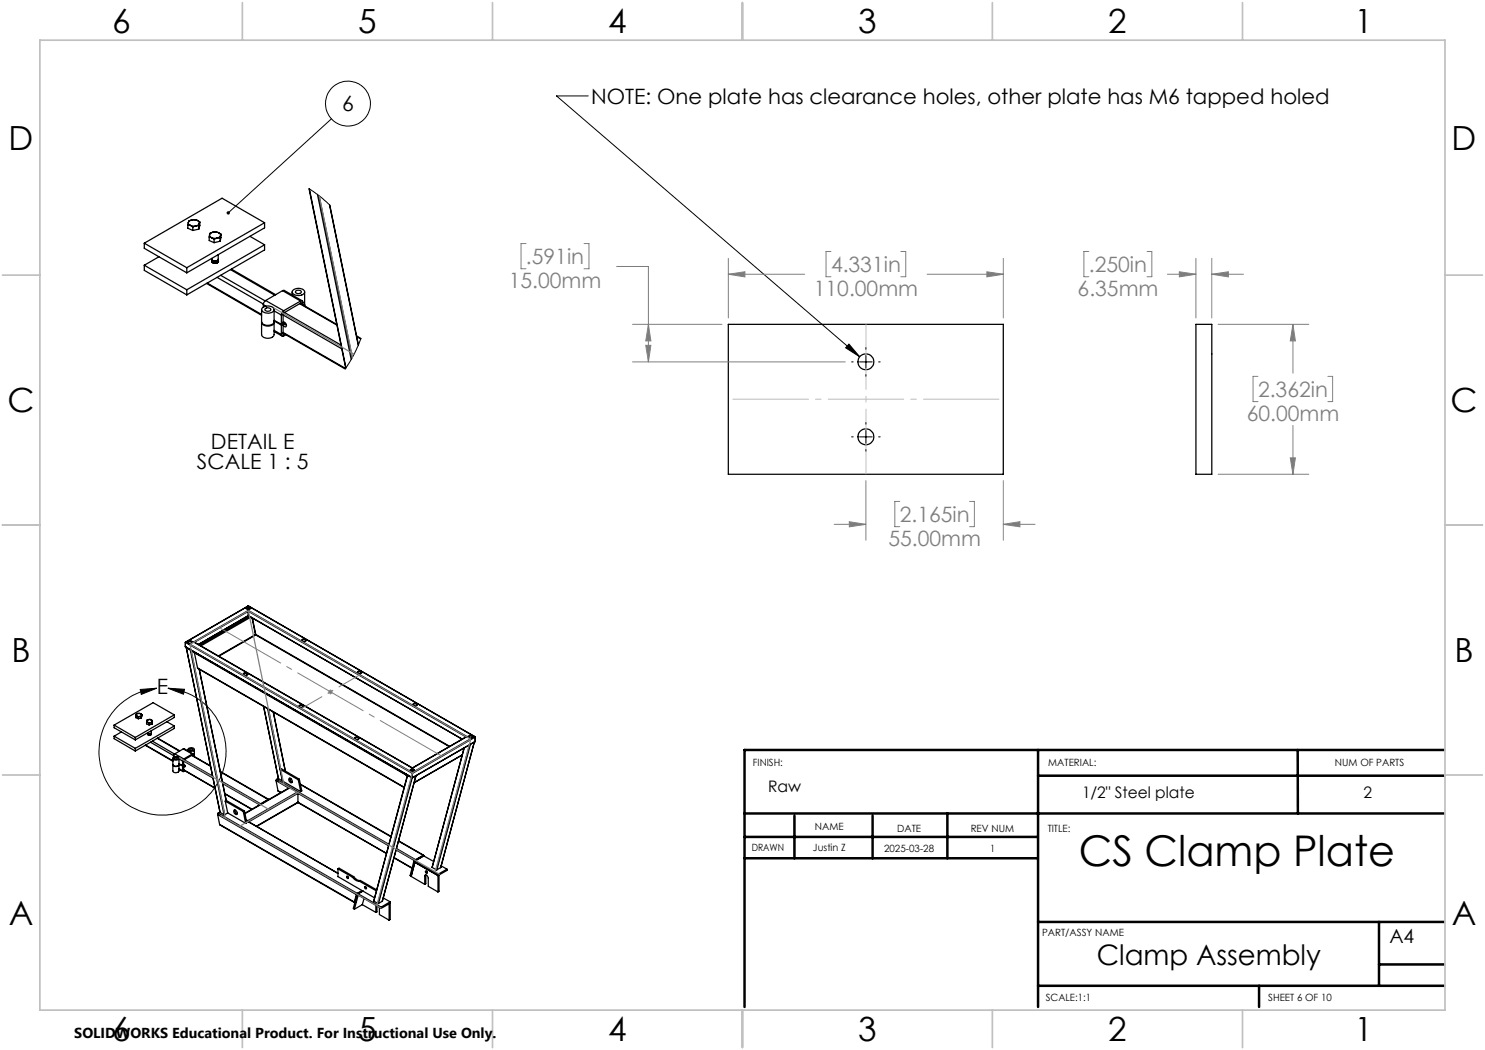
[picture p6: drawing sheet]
<svg xmlns="http://www.w3.org/2000/svg" width="297mm" height="210mm" viewBox="0 0 297 210" stroke-linecap="round" stroke-linejoin="round" font-family="sans-serif">
<g fill="none" stroke="#000" stroke-width=".25">
<path d="M61.8 37.7l7.3 35.9M61.9 37.8l7.3 35.7M63.5 38.9l6.7 33M63.8 39.1l6.6 32.4M28.9 53l8.5 5M28.9 53v1.1l8.5 4.9M28.9 48.6v1.1l8.5 4.9M28.9 48.6l8.5 4.9M31.8 51.4l-2.9 1.6M37.4 53.5v1.1M37.4 58v1M37.6 44.9l.5 .2"/>
<path d="M37.6 44.9v.7l1 .5M37.7 44.5v.3l.4 .3M37.7 44.5l-.1 .4M38.1 45.1l1.1 .1M38.1 45.1l.5 .3M38.4 44l-.6 .2-.1 .3M38.4 44l1.1 .1M38.4 44l.7-.1 .4 .2M38.6 45.4v.7M39.2 45.2l-.6 .2M39.5 44.1l.3 .2 .1 .4M39.5 44.1l.5 .3"/>
<path d="M39.8 45.1l-.6 .1M39.8 45.1v.7M39.8 45.8l-1.2 .3M39.9 44.7l-.2 .2-.5 .3M39.9 44.7l-.1 .4M40 44.4l-.1 .3M40 44.4v.7l-.2 .7M41.3 56.7l11 6.4M41.5 56.6l10.8 6.3M41.8 47.4l.5 .1M41.8 47.4v.7l1 .4M41.9 46.9l.2 .5 .2 .1"/>
<path d="M41.9 46.9l-.1 .5M42.3 47.5l1.1 .1M42.3 47.5l.5 .4M42.4 52.4a.81 .81 0 0 1 1.1 .1M42.4 52.5a.88 .88 0 0 1 1.1 0M42.5 52l-.1 .1a.56 .56 0 0 0 .3 .6 .56 .56 0 0 0 .6-.1l.4-.3-.1-.3a.47 .47 0 0 1-.1 .5 .47 .47 0 0 1-.5 .2M42.5 52.6l.3-.2 .6 .2M42.5 52.1l.2 .1M42.6 46.5l-.5 .1-.2 .3M42.6 46.5l.5-.1 .6 .1M42.6 46.5l-.6 .2-.1 .2M42.6 46.5l.7-.1 .4 .1"/>
<path d="M42.6 52.1l-.2 .2M42.6 52.6h.8M42.7 52.1l-.3 .3M42.8 47.9v.6M43.3 52.2l.3 .2M43.4 52.1l.2 .2M43.4 47.6l-.6 .3M43.4 55.5l9.3 5.3M43.5 52.1l-.4 .1h-.4M43.5 52.1l.1 .2M43.6 50.9v.9a.69 .69 0 0 1-.7 .4 .69 .69 0 0 1-.5-.5M43.7 46.5l.3 .3 .1 .3"/>
<path d="M43.7 46.5l.5 .3M44 47.5l-.6 .1M44 47.5v.8M44 48.3l-1.2 .2M44.1 47.1l-.3 .4-.4 .1M44.1 47.1l-.1 .4M44.1 55.1l8.9 5.1M44.2 46.8l-.1 .3M44.2 46.8l-.2 1.5M46.1 53.9l8.9 5.1M46.3 53.8l8.8 5.1M50 47.3l2.9 1.7"/>
<path d="M52.9 49l-15.5 9M52.9 44.5v1.1l-15.5 9M52.9 49v1l-15.5 9M52.9 44.5l-8.5-4.9-15.5 9M52.9 44.5l-15.5 9M56.5 58.1h.4l3.6 2.1M56.5 58.1l3.6 2.1M56.5 58.1l-3.4 2M58.4 58.4v.6M58.5 58.2a1.63 1.63 0 0 1 2.4 .1 1.31 1.31 0 0 1-2 .6l-.4-.4zM59.1 58.2a.75 .75 0 0 1 1.2 .2 .69 .69 0 0 1-1.2-.1zM60.9 58.4l-.1 2.7"/>
<path d="M65.9 40.9l5.7 28.2M66 41.1l5.7 27.9M52.3 64.4a1.4 1.4 0 0 0 2.3 .5l.2-.5M52.3 64.5v2.4a1.43 1.43 0 0 0 2.5 0v-2.4M52.3 61.9v2.4a1.43 1.43 0 0 0 2.5 0v-2.4M52.5 61.6a1.59 1.59 0 0 1 2.3 .2 1.26 1.26 0 0 1-2 .7l-.4-.5zM52.7 60.9v.5M52.7 60.9l.5 .3M53 61.8a.75 .75 0 0 1 1.2 .1 .69 .69 0 0 1-1.2 0zM53.1 60.1l-.4 .5v.3M53.1 60.1l3.6 2.1M54.8 66.3l1.6 .9"/>
<path d="M54.8 64.1l1.5 .8M54.8 64.2l1.5 .8M54.8 62.2l1.5 .8M54.8 66.1l1.5 .8M56.3 66.9a.3 .3 0 0 0 .1 .3 .3 .3 0 0 0 .3 0M56.3 63v1.9M56.3 65v1.9M56.5 64.7l.1 .1M56.6 64.4a.56 .56 0 0 1 .6 .3 .56 .56 0 0 1-.2 .7l-.4-.4 .4-.2M56.6 66.7h.1M56.6 66.6l12.4 7.2M56.6 64.5l.4 .3"/>
<path d="M56.6 62.8l-.3 .2M56.6 62.8v1.9l-.3 .2M56.6 64.8v1.9M56.6 64.8l-.3 .2M56.6 66.7l-.3 .2M56.6 63l11.8 6.8M56.6 66.5l12.5 7.2M56.7 62.2l-.4 .4v.4M56.7 62.6l-.1 .2M56.7 62.2v.4M56.7 66.7v.5M56.8 66.7h-.1"/>
<path d="M56.9 62.5l11.3 6.5M57 64.8l.3 .2M57.2 66.9l-.5 .3M59.9 60.7l7.5 4.3M60 60.7l7.4 4.2M60.1 60.2a.3 .3 0 0 1 .4 0 .3 .3 0 0 1 .1 .3M60.1 60.6l.1 .1M60.1 60.2l-3.4 2M60.1 60.2v.4M60.1 60.6l-3.4 2M60.2 60.7v.1M60.6 60.5l-.4 .2"/>
<path d="M60.6 60.5v.5M60.9 60.9v.3M60.9 61v.2M71.3 67.2l.9 .5M71.4 67.3l.7 .5M145.7 64.9h55v30h-55zM239.2 64.9h3.2v30h-3.2zM37.1 129.4l45.4 26.2M37.1 128.5l45.4 26.2M37.1 129.4l45.4 26.1M37.1 128.5v.9M37.2 128.4l-.1 .1"/>
<path d="M37.2 128.4l45.3 26.1M37.2 128.4h.3M37.3 129.5l.8 .5M37.3 129.5l6.7 33M37.5 128.4l.4 .2 .6-.2M37.5 128.4a.51 .51 0 0 1 .5-.3 .51 .51 0 0 1 .5 .3M37.6 128.4l.3-.1 .5 .1M38.1 130h.1M38.1 130l6.7 32.9M38.2 130l6.7 32.9M38.3 130.1l42.9 24.9M38.3 130.1l42.9 24.8"/>
<path d="M38.3 130.1h.1M38.5 128.4h.2M38.7 128.4h.1zM38.7 128.4l43.8 25.2M38.9 130.6l.6 3M39.5 133.6l41.3 23.9M39.5 133.6l41.3 23.8M48.7 134.9a.59 .59 0 0 1 .8 0M48.7 134.7a.43 .43 0 0 1 .5-.2 .43 .43 0 0 1 .3 .4 .5 .5 0 0 1-.8-.1zM49.2 121.5h.1a.37 .37 0 0 1 .5-.2 .37 .37 0 0 1 .2 .5 .42 .42 0 0 1-.5 .1 .42 .42 0 0 1-.3-.4zM49.2 121.7a.6 .6 0 0 1 .9 0M49.6 123.2l.2 .1"/>
<path d="M49.7 122.1v.2M49.7 121.2h.1M49.7 123.1h.1M49.7 121.2l-12.6 7.2M49.7 123.1l-10 5.8 10-5.8M49.7 121.2l45.3 26.1M49.7 123.1l42.8 24.7M49.7 122.1l-11 6.3M49.7 121.2l-12.5 7.2M49.7 121.2v.9M49.7 122.3v.8M49.7 121.2l45.2 26.1"/>
<path d="M49.7 122.1l43.7 25.2M49.7 122.3l-10.8 6.1M49.7 122.3l43.5 25.1M49.9 123.3l-9.9 5.7M50.2 123.4l-10 5.8M50.4 123.6l.7 3.3M50.5 123.6l.7 3.3M51.1 126.9l.1 .1M51.1 126.9l-7.4 4.3M51.2 126.9v.1M51.2 127l-7.5 4.3M51.2 127l38.7 22.3"/>
<path d="M51.2 126.9l38.8 22.4M60.4 128.1a.59 .59 0 0 1 .8 0M60.5 127.9l.1-.1a.34 .34 0 0 1 .4 0 .34 .34 0 0 1 .1 .5h-.1a.38 .38 0 0 1-.4 0 .38 .38 0 0 1-.2-.4zM71.5 134.5a.63 .63 0 0 1 .9 0M71.6 134.3h.1a.38 .38 0 0 1 .4-.1 .38 .38 0 0 1 .2 .4 .44 .44 0 0 1-.5 .1 .44 .44 0 0 1-.3-.3zM22.8 147.2l4.3 2.5M22.8 147.2v.5l4.3 2.5M22.8 145v.5l4.3 2.5M22.8 145l4.3 2.5M24.3 146.4l-1.5 .8M27.1 147.5v.5M27.1 149.7v.5"/>
<path d="M27.2 143.2l.2 .1M27.2 143.2v.3l.5 .2M27.2 142.9l.2 .4M27.2 142.9v.3M27.4 143.3h.6M27.4 143.3l.3 .1M27.6 142.7l-.4 .2M27.6 142.7l.5 .1M27.7 143.4v.3M28 143.3h.3M28 143.3l-.3 .1M28.1 142.8l.2 .2"/>
<path d="M28.1 142.8l.3 .1M28.3 143.3v.3M28.3 143.6l-.6 .1M28.3 143l-.3 .3M28.3 143v.3M28.4 142.9l-.1 .1M28.4 142.9l-.1 .7M29 149l5.6 3.3M29.1 149l5.5 3.1M29.3 144.4l.3 .1M29.3 144.4v.4l.5 .2M29.4 144.2l.2 .3"/>
<path d="M29.4 144.2l-.1 .2M29.6 144.5h.5M29.6 144.5l.2 .1M29.6 146.5l.1 .3M29.6 146.9l.3-.1 .3 .2-.2-.1-.4 .1M29.6 146.7a.29 .29 0 0 0 .3 .4 .29 .29 0 0 0 .3-.4v.2l-.3 .1M29.7 143.9l-.3 .3M29.7 143.9l.5 .1M29.7 146.7l.4 .1M29.7 147h.4M29.7 146.7l-.1 .2M29.7 146.8l-.1 .1"/>
<path d="M29.8 144.6v.4M30.1 146.8l.1 .1-.1-.1M30.1 146.8l.1 .1M30.1 148.4l4.6 2.7M30.1 144.5l-.3 .1M30.2 144l.2 .3M30.2 146.2v.4l-.5 .2M30.2 144l.3 .1M30.4 144.5h-.3M30.4 144.5v.3M30.4 144.8l-.6 .2M30.4 144.3l-.3 .2"/>
<path d="M30.4 144.3v.2M30.5 144.1l-.1 .2M30.5 144.1l-.1 .7M30.5 148.2l4.4 2.6M31.5 147.7l4.4 2.5M31.5 147.6l4.4 2.6M33.4 144.3l1.5 .9M34.6 152.9a.68 .68 0 0 0 .6 .4 .68 .68 0 0 0 .6-.4M34.6 153v1.2a.68 .68 0 0 0 .6 .3 .68 .68 0 0 0 .6-.3v-1.2M34.6 152.9a.71 .71 0 0 0 1.2 0M34.6 151.5a.67 .67 0 0 1 1.2 .3 .74 .74 0 0 1-1.2-.1zM34.6 151.7v1.2"/>
<path d="M34.7 151.2v.2M34.7 151.2l.3 .1M34.9 145.2l-7.8 4.5M34.9 143v.5l-7.8 4.5M34.9 145.2v.5l-7.8 4.5M34.9 143l-4.3-2.5-7.8 4.5M34.9 143l-7.8 4.5M34.9 151.6l.1-.1a.25 .25 0 0 1 .3 0 .25 .25 0 0 1 .1 .3 .27 .27 0 0 1-.3 .1 .27 .27 0 0 1-.2-.3zM35 150.8l-.3 .4M35 150.8l1.8 1M35.8 153.9l.8 .4M35.8 151.7v1.2"/>
<path d="M35.8 152.7l.7 .4M35.8 152.8l.7 .4M35.8 151.8l.7 .4M35.8 153.7l.7 .5M36.5 154.2v.1h.3M36.5 152.2v.9M36.5 153.2v1M36.7 149.8l.1-.1 1.8 1.1M36.7 149.8l1.8 1M36.7 149.8l-1.7 1M36.7 153.1h.1M36.7 152.9a.24 .24 0 0 1 .3 .2 .24 .24 0 0 1-.2 .3l-.1-.2 .2-.1"/>
<path d="M36.7 154l.1 .1M36.7 154l6.3 3.6M36.7 153l.2 .1M36.7 152.1l-.2 .1M36.7 152.1v.9l-.2 .1M36.7 153.1v.9M36.7 153.1l-.2 .1M36.7 154l-.2 .2M36.7 152.2l5.9 3.4M36.7 153.9l6.3 3.7M36.8 151.8l-.3 .4M36.8 152l-.1 .1"/>
<path d="M36.8 151.8v.2M36.8 154.1v.2M36.8 154v.1M36.9 152l5.6 3.2M36.9 153.1l.1 .1M37 154.2l-.2 .1M37.6 149.9v.3M37.6 149.8l.1-.1a.67 .67 0 0 1 1.1 .3 .78 .78 0 0 1-1.2-.1zM38 149.8a.25 .25 0 0 1 .4-.1 .25 .25 0 0 1 .1 .3 .3 .3 0 0 1-.4 .1 .3 .3 0 0 1-.1-.3zM38.3 151.1l3.8 2.1M38.4 151.1l3.7 2.1M38.5 150.8h.2v.1"/>
<path d="M38.5 151v.1M38.5 150.8l-1.7 1M38.5 150.8v.2M38.5 151l-1.7 1M38.5 151.1h.1M38.7 150.9l-.2 .2M38.7 150.9v.3M38.8 151.2v.1M38.9 149.9l-.1 1.4M38.9 151.2v.1M44.1 154.3l9.6 5.6M44.1 154.4l9.5 5.5"/>
<path d="M44.5 156.3l7.6 4.5M44.6 156.7l7.3 4.3M44.9 158.7l5.5 3.1M45 158.8l5.3 3.1M52.7 141.3l3 14.4M53.5 141.7l3 14.5M53.6 159.9h.2M53.6 159.9l-1.5 .9M53.7 141.8l2.4 12M54.6 142.4l2.4 11.8M54.7 142.4l2.4 11.8M55.2 156.1l.4 2"/>
<path d="M55.2 156.1l2.5 1.5M55.3 155.9l-.1 .2M55.3 155.9l22.5 13M55.6 158.1l.6 .4M55.7 155.7l-.4 .2M55.7 155.7l.8 .5M56.1 153.9l.5 2.3 3.5 2.1M56.1 153.9l3.6 2.1M56.1 153.9l.2-.1 3.6 2M56.5 156.2h.1M57.8 155.7a.53 .53 0 0 1 .6 .3 .53 .53 0 0 1-.1 .6 .63 .63 0 0 1-.5-.9zM58 157.6l-9 5.1"/>
<path d="M58 157.6l1.4 .8M58.3 155.8l-.3-.2v.4l.4 .4M59.4 158.4l.2 .3M59.4 158.4l-9.8 5.7M59.6 158.7v1.7M59.6 158.7l18.1 10.4M59.6 158.7l-9.8 5.7M59.7 156l.4 2.3M59.8 141.3a.63 .63 0 0 1 .9 0M59.8 141.1a.47 .47 0 0 1 .5-.1 .47 .47 0 0 1 .3 .3 .52 .52 0 0 1-.8-.1zM59.9 155.8l-.2 .2M59.9 155.8l.5 2.4-.3 .1"/>
<path d="M60.1 156.8l18.1 10.5M60.1 156.9l18.1 10.4M70.9 147.7a.59 .59 0 0 1 .9 0M70.9 147.5a.52 .52 0 0 1 .9 .2 .46 .46 0 0 1-.5 .2 .46 .46 0 0 1-.4-.4zM81.2 154.9v.1M81.2 154.9h.1M81.4 154.9l-.2 .1M81.5 155.1l-6.7 25.1M81.5 155.1l.8 .4M82.1 153.9a.37 .37 0 0 1 .5-.1 .37 .37 0 0 1 .2 .4 .42 .42 0 0 1-.5 .1 .42 .42 0 0 1-.2-.4zM82.1 154.1a.6 .6 0 0 1 .8 0M82.3 155.5h.1"/>
<path d="M82.3 155.5l-6.7 25.2M82.4 155.6l-6.7 25.1M82.5 154.5v.2M82.5 153.6h.1M82.5 155.5v.1M82.5 153.6v.9M82.5 154.7v.9M82.6 141a.59 .59 0 0 1 .9 0M82.6 140.8a.4 .4 0 0 1 .5-.2 .4 .4 0 0 1 .3 .5h-.1a.41 .41 0 0 1-.7-.3zM82.8 156.5l9.6-5.5-9.6 5.6M83.2 155.1l-6.8 25.2M83.2 155.2l-6.8 25.1"/>
<path d="M92.9 149.6l-6.5 23.9M93.4 147.3l-10.9 6.3M93.4 147.3h.3M93.7 147.3a.51 .51 0 0 0 .5 .3 .51 .51 0 0 0 .4-.3M93.7 147.3a.54 .54 0 0 1 .9 0M93.7 147.4l.4-.2 .5 .2M93.9 149l-6.7 24.9M94.1 148.9l-6.7 25M94.6 147.3h.3M94.9 148.4l-6.8 25.1M94.9 147.3l.1 .1M94.9 147.3l-12.4 7.2"/>
<path d="M95 148.3l-12.5 7.3M95 148.3h.1M95 147.4l-12.5 7.3M95 148.3l-12.5 7.2M95 147.4v.9M43.5 162.9l27.8 16M43.5 162.9l.4 2M43.6 162.6l-.1 .3M43.6 162.6l27.8 16.1M43.9 164.9l27 15.6M43.9 164.9l27 15.5M44 162.4v.1"/>
<path d="M44 162.4l-.4 .2M44 162.5l.8 .4M44.8 162.9h.1M45 160.2l.5 2.4M45 160.2l3.6 2.1M45 160.2l.3-.1 3.6 2.1M45.3 160.1l-5.4-26.2 5.3 26.3M45.5 162.6l-.6 .3M45.5 162.6l3.6 2.1M46.8 162a.53 .53 0 0 1 .5 .3 .53 .53 0 0 1 0 .6 .63 .63 0 0 1-.5-.9zM47 162v.1a.65 .65 0 0 0 .4 .7M48.6 162.3l.5 2.4"/>
<path d="M48.9 162.2l-.3 .1M48.9 162.2l.5 2.3-.3 .2M49.2 164.1l18.4 10.6M49.2 164l.4 .1M49.3 164.1l18.3 10.6M49.6 164.1l.1 .2M52.1 160.8l-.1 .1M59.6 160.4l-8.2 4.9M59.6 160.5l17.7 10.2M59.6 160.4l17.7 10.3M59.6 160.4l-8.3 4.8M67.6 173.8v1.5l7.3 4.3"/>
<path d="M67.6 173.8l.2-.2 2.9 1.7M67.6 173.8l2.9 1.6M69.5 175.3l.2 .2M70.5 175.4a1.74 1.74 0 0 0 1.4 .8M70.7 175.3a1.48 1.48 0 0 0 1.4 .8M70.7 175.3l-.2 .1M71.3 178.9l-.4 1.5M71.4 178.8l-.4 1.5M71.4 178.8h.1M71.4 178.7l-.1 .2M71.4 178.8l.2 .2M71.4 178.8l-.7 2.9 .2 .1"/>
<path d="M71.6 179h.1M71.6 178.8l4.6 2.6M71.6 178.8v.2M71.6 179l4.6 2.7M71.6 179l-.7 2.8M71.9 176.2l3.4 2M72.1 176.1l-.2 .1M72.1 176.1l3.2 1.9M72.4 178.1l-1 .6M72.5 178.2l-1.1 .6M72.6 178.2l-1 .6M72.8 179.7l-.3 1.2"/>
<path d="M73.1 177.4l.2 .2M76.7 179.6l1.3 .8M78.8 171.6l3.6 2.1M78.8 171.5l3.6 2.1M79.2 170l3.7 2.1M79.3 169.7l3.8 2.2M79.7 168.2l4.9 2.9M79.7 168.2l5 2.9M82.2 175.3l2.7 1.6M82.8 172.3l.2 .2M82.8 172.3l-.8 2.8 .2 .2M82.9 172.1l.1 .4"/>
<path d="M83 172.5l-.8 2.8M83 172.5l4.6 2.6M83 172.1h.1M83.1 172v.1M83.1 172.1h.1M83.1 171.9l-.2 .2M84.6 171.2h.1M84.6 171.2l-1.5 .8M84.6 171.1l.1 .1M84.6 171.1l-1.5 .8M84.6 171.2l-1.8 1.1M84.9 175.2v-.1a.46 .46 0 0 1 .6 0 .46 .46 0 0 1 .2 .5v1.7l1.9 1.1"/>
<path d="M84.9 175.2v1.7M85.1 174.2a.24 .24 0 0 1 .3 .1 .24 .24 0 0 1-.1 .4zM85.2 175v.1M85.2 175.1l-.3 .1M85.2 175.1v1.6l-.3 .2M85.3 174.2l.2 .3M86.4 173.5h.1M86.4 173.5l.8 .4M86.7 172.3l-1.9-1.1-1.8 1 4.6 2.7M87.2 173.9h.2M87.6 174.9v3.5M87.6 175.1l.2-.1v3.3l-.2 .1"/>
<path d="M88.1 173.5l-.7 .4M88.2 173.5h-.1M88.2 173.2l1.2 .6M89.4 173.8l-1.8 1.1M89.4 173.8v.3l-1.8 1M70.9 180.4l.1 .1M71 180.5h.1M71 180.4h.1M71 180.3v.1M72.5 180.9l2.7 1.6M72.5 180.9l-1.6 .9M74.8 180.2l.8 .5"/>
<path d="M75.2 181v1.5M75.4 181.2v1.2l-.2 .1M75.6 180.7h.1M75.9 181.5v1.4l1.9 1.1M76.2 181.7l1.8-1.1-.2 .2v3.2M76.2 181.4v.3M76.4 180.3l-.7 .4M78 180.4v3.5l-.2 .1M78 180.4l-1.8 1"/>
<circle cx="173.2" cy="72.4" r="1.59"/>
<circle cx="173.2" cy="87.4" r="1.59"/>
<circle cx="69.5" cy="175.5" r=".23"/>
<circle cx="73.1" cy="177.6" r=".23"/>
</g>
<g fill="none" stroke="#000" stroke-width=".2">
<path d="M117.7 19.2h-6.4l60.6 52.2M61.8 37.7l2.1 1.5 2.1 1.9M66.3 23.8l-20.7 18.8M72.2 67.7l-1.5 3.5-1.7 2.6M169.8 68.8l2.1 2.6-2.8-1.8zM170.3 72.4h.3M171.9 72.4h2.5M173.2 69.5v.3M173.2 71.1v2.6M173.2 74.9v.3M175.7 72.4h.3M170.3 87.4h.3"/>
<path d="M171.9 87.4h2.5M173.2 84.5v.3M173.2 86.1v2.5M173.2 89.9v.3M175.7 87.4h.3M28 137.9l3.4-.3-3.1 1.3zM31.4 137.6a12.7 12.7 0 0 0-10.4 18.2 12.7 12.7 0 0 0 20.6 3.3 12.7 12.7 0 0 0-4.1-20.5l-1.4-.5-2.5-.5M33.6 137.6l3.3 .3-.2 .9z"/>
<circle cx="69.6" cy="20.7" r="4.5"/>
</g>
<g fill="none" stroke="#808080" stroke-width=".2">
<path d="M105.2 48.7h-1v5.1h1M116.8 48.7h1v5.1h-1M123.3 53.3h6.4v19.1M145.7 54.8l3.3-.4v1zM145.7 51.7v11.9M145.7 54.8h15.2M166.2 50.3h-1v5h1M180.2 50.3h1v5h-1M185.4 54.8h15.3M197.4 54.4l3.3 .4-3.3 .6zM200.7 51.7v11.9M217.8 50.3h-1v5h1"/>
<path d="M229.4 50.3h1v5h-1M233.5 54.8h5.7M235.9 54.4l3.3 .4-3.3 .6zM239.2 51.7v11.9M242.4 54.8l3.3-.4v1zM242.4 54.8h6.3M242.4 51.7v11.9M126.5 72.4h42.6M126.5 64.9h17.9M129.2 69.1h1l-.5 3.3zM129.7 64.9l.5 3.3h-1zM243.6 64.9h18.2"/>
<path d="M251.6 75.3h-1v5h1M258.6 64.9l.5 3.3h-1zM258.6 64.9v9.7M265.6 75.3h.9v5h-.9M173.2 96.1v11.9M200.7 96.1v11.9M243.6 94.9h18.2M258.1 91.6h1l-.5 3.3zM258.6 85.1v9.8M166.8 104.9h6.4M169.9 104.3l3.3 .6-3.3 .5zM180 100.3h-1v5h1"/>
<path d="M193.9 100.3h1v5h-1M200.7 104.9l3.3-.6v1.1zM200.7 104.9h6.3M65.6 138.4h1M65.7 138l.7 .7M66.1 137.9v1M66.4 138l-.7 .7"/>
</g>
<path d="M145.7 79.8h55" fill="none" stroke="#c0c0c0" stroke-width=".2" stroke-dasharray="15.2 1.3 1.3 1.3" stroke-dashoffset="-.8" stroke-linecap="butt"/>
<path d="M173.2 64.8v30" fill="none" stroke="#c0c0c0" stroke-width=".2" stroke-dasharray="15.2 1.3 1.3 1.3" stroke-dashoffset="2.1" stroke-linecap="butt"/>
<path d="M88.3 151.2l-44.5-25.7" fill="none" stroke="#808080" stroke-width=".2" stroke-dasharray="15.2 1.3 1.3 1.3" stroke-dashoffset="1" stroke-linecap="butt"/>
<path d="M60.2 141.7l11.7-6.7" fill="none" stroke="#808080" stroke-width=".2" stroke-dasharray="15.2 1.3 1.3 1.3" stroke-dashoffset="10.4" stroke-linecap="butt"/>
<g fill="none" stroke="#808080" stroke-width=".25">
<path d="M63.9 39.2l6.6 32.3M54.8 61.6l16 9.2M38 128.9l7.1 34.7M38 128.9l44.5 25.7M49.7 122.2l-11.7 6.7M49.7 122.2l44.5 25.6M49.7 122.2l7.1 34.7M35.8 151.5l18 10.4M55.8 156.3l32.2 18.6M59.6 158.5l-11.7 6.8M82.5 154.6l-7.1 26.5M94.2 147.8l-11.7 6.8"/>
<path d="M94.2 147.8l-7.2 26.6M44.1 163.1l32.2 18.6"/>
</g>
<g fill="none" stroke="#000" stroke-width=".5">
<path d="M207.6 150v51.4M207.6 155.1h81.2M259.5 150l.1 12.7M288.8 150h-139.9v51.4M148.9 162.7h139.9M148.9 171.7h58.6M148.9 167.4h58.7M158.9 163.2v8.5M174.5 163.2v8.5M189.5 162.7v9M207.6 197.2h81.2M207.6 184.4h81.2"/>
<path d="M251.8 197.2v4.2M275.8 184.4v12.8M275.8 192.9h13"/>
</g>
<g fill="none" stroke="#c0c0c0" stroke-width=".35">
<path d="M8 8h281v194h-281zM48.5 .5v7.5M98.5 .5v7.5M148.5 .5v7.5M198.5 .5v7.5M248.5 .5v7.5M.5 55h7.5M289 55h7.5M.5 105h7.5M289 105h7.5M.5 155h7.5M289 155h7.5"/>
<path d="M48.5 202v7.5M98.5 202v7.5M148.5 202v7.5M198.5 202v7.5M248.5 202v7.5"/>
</g>
<path d="M28 137.9l3.4-.3-3.1 1.3zM33.6 137.6l3.3 .3-.2 .9zM45.4 42.4l-.1 .2 .1 .2 .2-.2-.2 .2a.33 .33 0 0 0 .5 0 .33 .33 0 0 0 0-.4 .33 .33 0 0 0-.5 0zM169.8 68.8l2.1 2.6-2.8-1.8z" fill="#000"/>
<g fill="#808080">
<path d="M197.4 54.4l3.3 .4-3.3 .6zM145.7 54.8l3.3-.4v1zM129.2 69.1h1l-.5 3.3zM129.7 64.9l.5 3.3h-1zM258.1 91.6h1l-.5 3.3zM258.6 64.9l.5 3.3h-1zM242.4 54.8l3.3-.4v1zM235.9 54.4l3.3 .4-3.3 .6z"/>
<path d="M169.9 104.3l3.3 .6-3.3 .5zM200.7 104.9l3.3-.6v1.1z"/>
</g>
<text font-size="8.5" x="215.8" y="173.3">CS Clamp Plate</text>
<g font-size="6.7">
<text x="22.4" y="6.6">6</text>
<text x="71.7" y="6.6">5</text>
<text x="121.7" y="6.6">4</text>
<text x="171.7" y="6.6">3</text>
<text x="221.7" y="6.6">2</text>
<text x="270.9" y="6.6">1</text>
<text x="1.7" y="29.9">D</text>
<text x="290.3" y="29.9">D</text>
<text x="1.5" y="82.4">C</text>
<text x="290.1" y="82.4">C</text>
<text x="2.3" y="132.4">B</text>
<text x="290.9" y="132.4">B</text>
<text x="1.7" y="184.9">A</text>
<text x="290.3" y="184.9">A</text>
<text x="22.4" y="208.2">6</text>
<text x="71.7" y="208.2">5</text>
<text x="121.7" y="208.2">4</text>
<text x="171.7" y="208.2">3</text>
<text x="221.7" y="208.2">2</text>
<text x="270.9" y="208.2">1</text>
</g>
<text font-size="5.6" x="219.4" y="193.1">Clamp Assembly</text>
<g font-size="4.2">
<text x="68.4" y="22.2">6</text>
<text x="118.2" y="20.7">NOTE: One plate has clearance holes, other plate has M6 tapped holed</text>
<text x="42.2" y="89.7">DETAIL E</text>
<text x="39.4" y="93.9">SCALE 1 : 5</text>
<text x="31.4" y="138.8">E</text>
</g>
<g font-size="4.2" fill="#808080">
<text x="105.2" y="52.8">.591in</text>
<text x="101.8" y="57.6">15.00mm</text>
<text x="162.8" y="59.1">110.00mm</text>
<text x="166.2" y="54.4">4.331in</text>
<text x="215.5" y="59.1">6.35mm</text>
<text x="217.8" y="54.4">.250in</text>
<text x="251.6" y="79.4">2.362in</text>
<text x="249.3" y="84.1">60.00mm</text>
<text x="180" y="104.4">2.165in</text>
<text x="177.7" y="109.1">55.00mm</text>
</g>
<text font-size="3.9" x="277.9" y="188.5">A4</text>
<g font-size="3.2">
<text x="153.6" y="158.5">Raw</text>
<text x="216.4" y="159.6">1/2&quot; Steel plate</text>
<text x="272.7" y="159.6">2</text>
</g>
<text font-size="2.9" x="14.9" y="207.6">SOLIDWORKS Educational Product. For Instructional Use Only.</text>
<g font-size="2">
<text x="150.6" y="153.2">FINISH:</text>
<text x="209.7" y="153.2">MATERIAL:</text>
<text x="267" y="153.2">NUM OF PARTS</text>
<text x="163" y="166.1">NAME</text>
<text x="179.4" y="166.3">DATE</text>
<text x="194.1" y="166.3">REV NUM</text>
<text x="209.5" y="166.3">TITLE:</text>
<text x="150.3" y="170.1">DRAWN</text>
<text x="162.6" y="170.1">Justin Z</text>
<text x="176.8" y="170.4">2025-03-28</text>
<text x="198" y="170.4">1</text>
<text x="208.4" y="187.1">PART/ASSY NAME</text>
<text x="209.2" y="200.3">SCALE:1:1</text>
<text x="253.7" y="200.3">SHEET 6 OF 10</text>
</g>
</svg>
